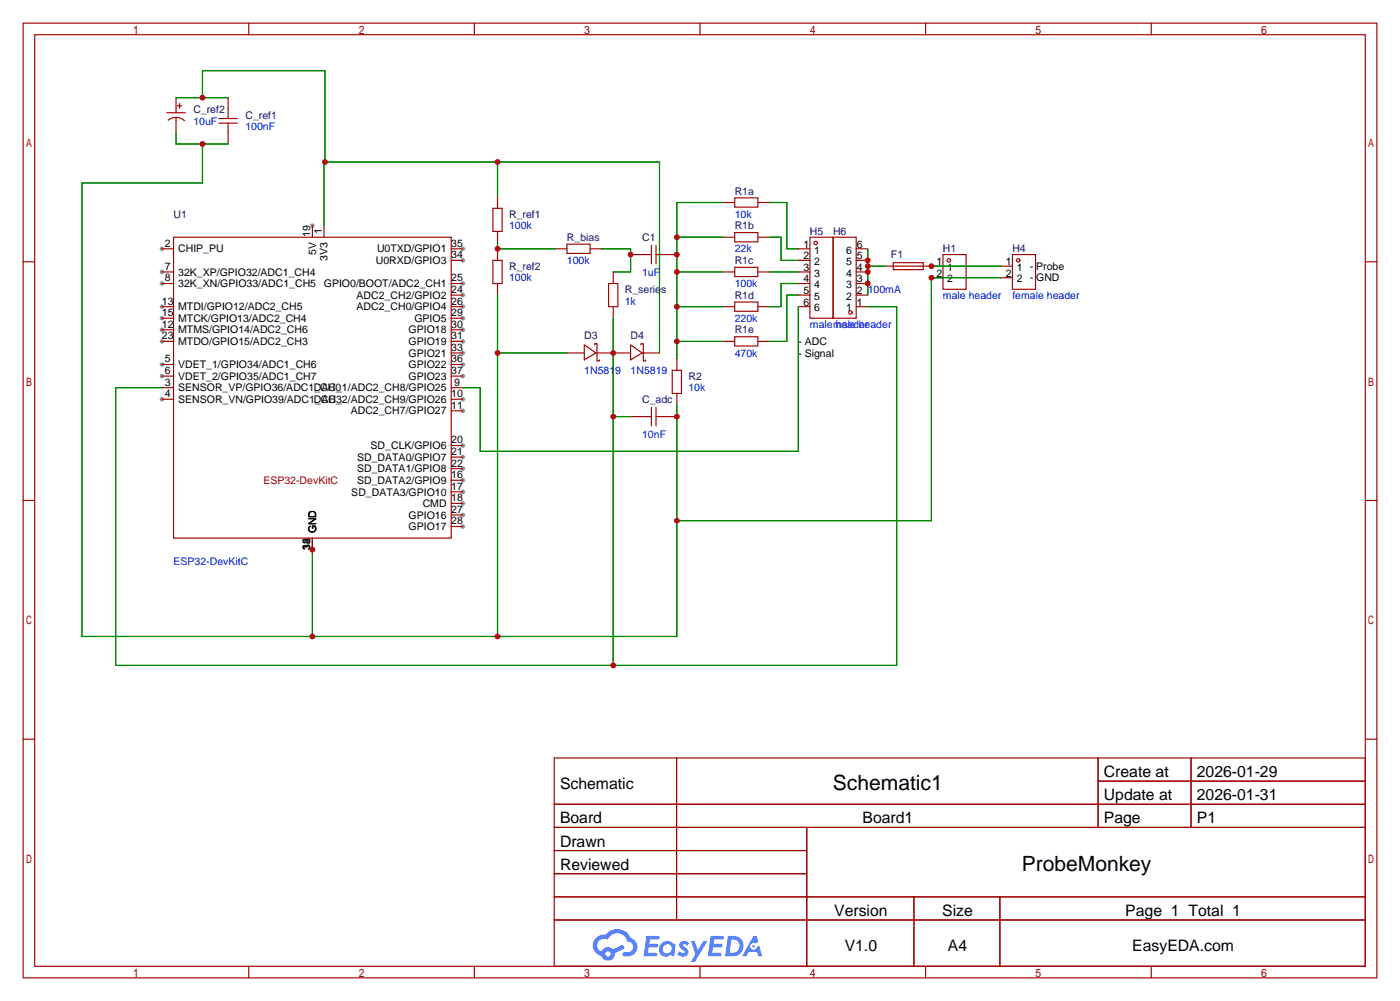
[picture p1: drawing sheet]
<svg xmlns="http://www.w3.org/2000/svg" width="307mm" height="220mm" viewBox="0 0 307 220" stroke-linecap="round" stroke-linejoin="round" font-family="sans-serif">
<g fill="#999">
<circle cx="35.6" cy="54.6" r=".51"/>
<circle cx="35.6" cy="59.7" r=".51"/>
<circle cx="35.6" cy="62.2" r=".51"/>
<circle cx="35.6" cy="67.3" r=".51"/>
<circle cx="35.6" cy="69.8" r=".51"/>
<circle cx="35.6" cy="72.4" r=".51"/>
<circle cx="35.6" cy="74.9" r=".51"/>
<circle cx="35.6" cy="80" r=".51"/>
<circle cx="35.6" cy="82.5" r=".51"/>
<circle cx="35.6" cy="87.6" r=".51"/>
<circle cx="101.6" cy="54.6" r=".51"/>
<circle cx="101.6" cy="57.1" r=".51"/>
<circle cx="101.6" cy="62.2" r=".51"/>
<circle cx="101.6" cy="64.8" r=".51"/>
<circle cx="101.6" cy="67.3" r=".51"/>
<circle cx="101.6" cy="69.8" r=".51"/>
<circle cx="101.6" cy="72.4" r=".51"/>
<circle cx="101.6" cy="74.9" r=".51"/>
<circle cx="101.6" cy="77.5" r=".51"/>
<circle cx="101.6" cy="80" r=".51"/>
<circle cx="101.6" cy="82.5" r=".51"/>
<circle cx="101.6" cy="87.6" r=".51"/>
<circle cx="101.6" cy="90.2" r=".51"/>
<circle cx="101.6" cy="97.8" r=".51"/>
<circle cx="101.6" cy="100.3" r=".51"/>
<circle cx="101.6" cy="102.9" r=".51"/>
<circle cx="101.6" cy="105.4" r=".51"/>
<circle cx="101.6" cy="107.9" r=".51"/>
<circle cx="101.6" cy="110.5" r=".51"/>
<circle cx="101.6" cy="113" r=".51"/>
<circle cx="101.6" cy="115.6" r=".51"/>
<circle cx="68.6" cy="49.5" r=".51"/>
</g>
<g fill="none" stroke="#a10000" stroke-width=".25">
<path d="M5.1 5.1h297.2v209.5h-297.2zM7.6 7.6h292.1v204.5h-292.1zM54.6 5.1v2.5M104.1 5.1v2.5M153.7 5.1v2.5M203.2 5.1v2.5M252.7 5.1v2.5M5.1 57.5h2.5M299.7 57.5h2.6M5.1 109.9h2.5M299.7 109.9h2.6M5.1 162.2h2.5"/>
<path d="M121.7 166.4h178v45.7h-178zM121.7 176.5h178M148.5 166.4v35.5M241.1 166.4v15.2M241.1 171.4h58.6M261.5 166.4v15.2M299.7 162.2h2.6M121.7 181.6h178M121.7 186.7h55.4M121.7 196.8h178M121.7 191.8h55.4M177.1 181.6v30.5"/>
<path d="M200.6 196.8v15.3M219.5 196.8v15.3M54.6 212.1v2.5M104.1 212.1v2.5M121.7 201.9h178M153.7 212.1v2.5M203.2 212.1v2.5M252.7 212.1v2.5"/>
</g>
<g fill="#5487ff">
<path d="M149.4 206.8a1.3 1.3 0 0 1 1.8 .3l-.4 .6a.54 .54 0 0 0-.9-.3l.2 .3a1.28 1.28 0 0 1 .7 2 1.53 1.53 0 0 1-2.1-.3l.5-.6 .8 .4a.31 .31 0 0 0 .3-.2 .31 .31 0 0 0-.3-.4 1.12 1.12 0 0 1-.6-1.8z"/>
<path d="M151.7 206.6h.8l.7 2 1.2-2h.9l-2.7 4.5h-.9l1-1.6z"/>
<path d="M141.9 205.4h2.3a.46 .46 0 0 1 .5 .1 .46 .46 0 0 1 .1 .5l-.4 .2h-1.7l-.2 .9h1.7a.4 .4 0 0 1 .3 .5 .4 .4 0 0 1-.4 .3h-1.7l-.1 1.2h1.3a.46 .46 0 0 1 .5 .1 .46 .46 0 0 1 .1 .5l-.3 .2h-2.6z"/>
<path d="M156 205.4h2.3a.47 .47 0 0 1 .5 .1 .47 .47 0 0 1 .1 .5l-.4 .2h-1.7l-.1 .9h1.6a.4 .4 0 0 1 .3 .5 .4 .4 0 0 1-.4 .3h-1.7l-.1 1.2h1.3a.46 .46 0 0 1 .5 .1 .46 .46 0 0 1 .2 .5l-.4 .2h-2.6z"/>
<path d="M165.4 205.4h.7l.4 1.4-.6 .3a.75 .75 0 0 0-1.2 .3 .75 .75 0 0 0 .5 1.1 .75 .75 0 0 0 1-.7l.5-.3 .6 2.4h-.8l-.3-1h-1.8l-.6 1h-.9z"/>
<path d="M159.8 205.4l-.6 4.5h1.4a2.27 2.27 0 0 0 2.6-2.3 2.27 2.27 0 0 0-2.7-2.2zM160.6 206.2a1.5 1.5 0 0 1 1.8 1.5 1.5 1.5 0 0 1-2 1.4h-.2z"/>
<path d="M145.2 207.1a1.6 1.6 0 0 0-.3 2.2 1.6 1.6 0 0 0 2.3 .2l.8 .4 .3-2.5-.2-.2-.4-.1a1.58 1.58 0 0 0-2.5 0zM145.8 207.6a.98 .98 0 0 1 1.6 .4 .98 .98 0 0 1-1 1.3 .94 .94 0 0 1-.9-.7 .94 .94 0 0 1 .3-1z"/>
<path d="M130.9 205.8a2.37 2.37 0 0 0 1.1 4 1.54 1.54 0 0 0 1.8 1 1.54 1.54 0 0 0 1.2-1.6l2.2-1.1-.5-.7-2.1 1a1.57 1.57 0 0 0-2.6 .5 1.5 1.5 0 0 1-.7-2.1 1.5 1.5 0 0 1 2.2-.5 2.23 2.23 0 0 1 2.2-1.5 2.23 2.23 0 0 1 2 1.9 1.16 1.16 0 0 1 1.3 1.1 1.16 1.16 0 0 1-1.1 1.2h-.7a.47 .47 0 0 0-.6 .4 .47 .47 0 0 0 .5 .5 2.17 2.17 0 0 0 2.5-.9 2.17 2.17 0 0 0-.4-2.7l-.8-.4a3.2 3.2 0 0 0-5.4-.8l-1.1 .1zM132.9 209.4a.6 .6 0 0 1 1.2 0 .6 .6 0 0 1-1.2 0z"/>
<circle cx="165.4" cy="207.7" r=".28"/>
</g>
<g fill="none" stroke="#a10000" stroke-width=".25">
<path d="M36.6 24.7h4.1M36.9 26.4a2.74 2.74 0 0 1 3.6 .1M38.6 21.4v3.3M38.6 25.8v3.3M38.9 23.2h1M39.4 22.7v1M48 27h4.1M48 26h4.1M50.1 21.4v4.6M50.1 27v4.6M35.6 54.6h2.5M35.6 59.7h2.5"/>
<path d="M38.1 52.1h61v66h-61zM68.6 49.5v2.6M71.1 49.5v2.6M99.1 54.6h2.5M99.1 57.1h2.5M108.2 45.7h2v5.1h-2zM108.2 57.1h2v5.1h-2zM109.2 43.2v2.5M109.2 50.8v2.5M109.2 54.6v2.5M121.9 54.6h2.6M124.5 53.6h5v2h-5z"/>
<path d="M129.5 54.6h2.6M134.6 59.7v2.5M138.4 55.9h4.6M143 53.8v4.1M144 55.9h4.6M144 53.8v4.1M158.7 59.7h2.6M158.7 44.4h2.6M158.7 52.1h2.6M161.3 43.4h5.1v2.1h-5.1zM161.3 51.1h5.1v2h-5.1zM161.3 58.7h5.1v2h-5.1z"/>
<path d="M166.4 59.7h2.5M166.4 44.4h2.5M166.4 52.1h2.5M175.3 54.6h2.5M175.3 59.7h2.5M175.3 57.1h2.5M177.8 52.1h5.1v17.7h-5.1zM182.9 52.1h5.1v17.7h-5.1zM188 54.6h2.5M188 59.7h2.5M188 57.1h2.5M194.3 58.4h12.7"/>
<path d="M196.1 57.7h6.6v1.5h-6.6zM207 55.9h5.1v7.6h-5.1zM219.7 58.4h2.5M222.2 55.9h5.1v7.6h-5.1zM35.6 62.2h2.5M35.6 67.3h2.5M35.6 69.8h2.5M35.6 72.4h2.5M35.6 74.9h2.5M99.1 62.2h2.5M99.1 67.3h2.5M99.1 69.8h2.5"/>
<path d="M99.1 72.4h2.5M99.1 74.9h2.5M99.1 64.8h2.5M99.1 77.5h2.5M109.2 62.2v2.6M124.5 77.5h3.8M128.3 75.7l2.5 1.8-2.5 1.5zM130.6 75.7v-.3h.5v3.8h.5v-.2M130.8 77.5h7.6M133.6 62.2h2v5.1h-2zM134.6 67.3v2.5M138.4 75.7l2.6 1.8-2.6 1.5z"/>
<path d="M140.7 75.7v-.3h.5v3.8h.5v-.2M141 77.5h3.8M148.6 78.7v2.6M158.7 67.3h2.6M158.7 74.9h2.6M161.3 66.3h5.1v2h-5.1zM161.3 73.9h5.1v2h-5.1zM166.4 67.3h2.5M166.4 74.9h2.5M175.3 62.2h2.5M175.3 67.3h2.5M175.3 64.8h2.5"/>
<path d="M188 62.2h2.5M188 67.3h2.5M188 64.8h2.5M204.5 61h2.5M219.7 61h2.5M35.6 80h2.5M35.6 82.5h2.5M35.6 85.1h2.5M35.6 87.6h2.5M99.1 80h2.5M99.1 82.5h2.5M99.1 85.1h2.5"/>
<path d="M99.1 87.6h2.5M99.1 90.2h2.5M99.1 97.8h2.5M138.4 91.4h4.6M143 89.4v4.1M144 89.4v4.1M144 91.4h4.6M147.6 81.3h2v5.1h-2zM148.6 86.4v2.5M68.6 118.1v2.5M99.1 100.3h2.5M99.1 102.9h2.5"/>
<path d="M99.1 105.4h2.5M99.1 107.9h2.5M99.1 110.5h2.5M99.1 113h2.5M99.1 115.6h2.5"/>
<circle cx="179.1" cy="53.3" r=".38"/>
<circle cx="208.3" cy="57.1" r=".38"/>
<circle cx="223.5" cy="57.1" r=".38"/>
<circle cx="186.7" cy="68.6" r=".38"/>
</g>
<g fill="none" stroke="#008700" stroke-width=".25">
<path d="M38.6 29.1v2.5h11.5M38.6 21.4h11.5M44.4 31.6v8.6h-26.4v99.5h130.6v-50.8M44.4 21.4v-5.9h26.9v20.1M109.2 35.6v7.6M71.1 49.5v-13.9h73.7v41.9M109.2 53.3v1.3h12.7M132.1 54.6h6.3v5.1h-3.8M148.6 59.7h10.1M148.6 52.1h10.1M158.7 44.4h-10.1v34.3M168.9 44.4h3.8v10.2h2.6"/>
<path d="M168.9 59.7h6.4M168.9 52.1h2.5v5h3.9M190.5 58.4h3.8M190.5 54.6v10.2M204.5 58.4h15.2M109.2 64.8v74.9M109.2 77.5h15.3M134.6 69.8v76.2M148.6 67.3h10.1M148.6 74.9h10.1M175.3 64.8h-2.6v10.1h-3.8M175.3 62.2h-3.9v5.1h-2.5"/>
<path d="M175.3 67.3v31.8h-69.9v-14h-3.8M190.5 67.3h6.3v78.7h-171.4v-60.9h10.2M219.7 61h-15.2v53.3h-55.9M134.6 91.4h3.8M68.6 120.6v19.1"/>
</g>
<g fill="#c00">
<circle cx="148.6" cy="67.3" r=".63"/>
<circle cx="148.6" cy="59.7" r=".63"/>
<circle cx="148.6" cy="55.9" r=".63"/>
<circle cx="148.6" cy="52.1" r=".63"/>
<circle cx="148.6" cy="74.9" r=".63"/>
<circle cx="138.4" cy="55.9" r=".63"/>
<circle cx="204.5" cy="58.4" r=".63"/>
<circle cx="190.5" cy="59.7" r=".63"/>
<circle cx="190.5" cy="58.4" r=".63"/>
<circle cx="190.5" cy="62.2" r=".63"/>
<circle cx="190.5" cy="57.1" r=".63"/>
<circle cx="134.6" cy="146" r=".63"/>
<circle cx="134.6" cy="91.4" r=".63"/>
<circle cx="134.6" cy="77.5" r=".63"/>
<circle cx="109.2" cy="54.6" r=".63"/>
<circle cx="44.5" cy="31.6" r=".63"/>
<circle cx="68.6" cy="139.7" r=".63"/>
<circle cx="68.6" cy="120.6" r=".63"/>
<circle cx="109.2" cy="139.7" r=".63"/>
<circle cx="109.2" cy="77.5" r=".63"/>
<circle cx="148.6" cy="114.3" r=".63"/>
<circle cx="148.6" cy="91.4" r=".63"/>
<circle cx="204.5" cy="61" r=".63"/>
<circle cx="109.2" cy="35.6" r=".63"/>
<circle cx="71.3" cy="35.6" r=".64"/>
<circle cx="44.5" cy="21.4" r=".63"/>
</g>
<g font-size="4.6">
<text x="182.9" y="173.5">Schematic1</text>
<text x="224.3" y="191.3">ProbeMonkey</text>
</g>
<g font-size="3.5">
<text x="122.9" y="173.1">Schematic</text>
<text x="242.3" y="170.6">Create at</text>
<text x="262.7" y="170.6">2026-01-29</text>
<text x="242.3" y="175.7">Update at</text>
<text x="262.7" y="175.7">2026-01-31</text>
<text x="122.9" y="180.7">Board</text>
<text x="122.9" y="185.8">Drawn</text>
<text x="189.3" y="180.7">Board1</text>
<text x="242.3" y="180.7">Page</text>
<text x="262.7" y="180.7">P1</text>
<text x="122.9" y="190.9">Reviewed</text>
<text x="183.1" y="201.1">Version</text>
<text x="206.8" y="201.1">Size</text>
<text x="247" y="201.1">Page 1 Total 1</text>
<text x="185.4" y="208.7">V1.0</text>
<text x="208.1" y="208.7">A4</text>
<text x="248.6" y="208.7">EasyEDA.com</text>
</g>
<g font-size="2.3" fill="#000080">
<text x="42.5" y="24.8">C_ref2</text>
<text x="53.9" y="26.1">C_ref1</text>
<text x="38.1" y="47.8">U1</text>
<text x="111.8" y="47.8">R_ref1</text>
<text x="161.3" y="42.7">R1a</text>
<text x="124.5" y="52.9">R_bias</text>
<text x="141" y="52.9">C1</text>
<text x="161.3" y="50.3">R1b</text>
<text x="177.8" y="51.6">H5</text>
<text x="182.9" y="51.6">H6</text>
<text x="111.8" y="59.2">R_ref2</text>
<text x="161.3" y="58">R1c</text>
<text x="195.6" y="56.7">F1</text>
<text x="207" y="55.4">H1</text>
<text x="222.2" y="55.4">H4</text>
<text x="137.2" y="64.3">R_series</text>
<text x="161.3" y="65.6">R1d</text>
<text x="128.3" y="74.5">D3</text>
<text x="138.4" y="74.5">D4</text>
<text x="161.3" y="73.2">R1e</text>
<text x="151.1" y="83.4">R2</text>
<text x="141" y="88.4">C_adc</text>
</g>
<g font-size="2.3" fill="#00f">
<text x="42.5" y="27.3">10uF</text>
<text x="53.9" y="28.6">100nF</text>
<text x="161.3" y="47.8">10k</text>
<text x="111.8" y="50.3">100k</text>
<text x="124.5" y="58">100k</text>
<text x="161.3" y="55.4">22k</text>
<text x="111.8" y="61.8">100k</text>
<text x="141" y="60.5">1uF</text>
<text x="161.3" y="63">100k</text>
<text x="190.5" y="64.3">100mA</text>
<text x="207" y="65.6">male header</text>
<text x="222.2" y="65.6">female header</text>
<text x="137.2" y="66.8">1k</text>
<text x="161.3" y="70.7">220k</text>
<text x="177.8" y="71.9">male header</text>
<text x="182.9" y="71.9">male header</text>
<text x="128.3" y="82.1">1N5819</text>
<text x="138.4" y="82.1">1N5819</text>
<text x="161.3" y="78.3">470k</text>
<text x="151.1" y="85.9">10k</text>
<text x="141" y="96.1">10nF</text>
<text x="38.1" y="124">ESP32-DevKitC</text>
</g>
<g font-size="2.3">
<text x="68.1" y="52.1" transform="rotate(-90 68.1 52.1)">19</text>
<text x="70.7" y="51.4" transform="rotate(-90 70.7 51.4)">1</text>
<text x="36.2" y="54.1">2</text>
<text x="36.2" y="59.2">7</text>
<text x="39.1" y="55.4">CHIP_PU</text>
<text x="69.4" y="55.9" transform="rotate(-90 69.4 55.9)">5V</text>
<text x="71.9" y="57.2" transform="rotate(-90 71.9 57.2)">3V3</text>
<text x="82.5" y="58">U0RXD/GPIO3</text>
<text x="82.8" y="55.4">U0TXD/GPIO1</text>
<text x="99" y="54.1">35</text>
<text x="99" y="56.7">34</text>
<text x="176.4" y="54.4">1</text>
<text x="176.4" y="56.9">2</text>
<text x="176.4" y="59.5">3</text>
<text x="178.7" y="55.7">1</text>
<text x="178.7" y="58.2">2</text>
<text x="185.7" y="58.2">5</text>
<text x="185.7" y="55.7">6</text>
<text x="188.1" y="59.5">4</text>
<text x="188.1" y="56.9">5</text>
<text x="188.1" y="54.4">6</text>
<text x="205.6" y="58.2">1</text>
<text x="207.9" y="59.5">1</text>
<text x="220.8" y="58.2">1</text>
<text x="223.2" y="59.5">1 - Probe</text>
<text x="36.2" y="61.8">8</text>
<text x="39.1" y="60.5">32K_XP/GPIO32/ADC1_CH4</text>
<text x="39.1" y="63">32K_XN/GPIO33/ADC1_CH5</text>
<text x="71.1" y="63">GPIO0/BOOT/ADC2_CH1</text>
<text x="78.3" y="65.6">ADC2_CH2/GPIO2</text>
<text x="99" y="61.8">25</text>
<text x="99" y="64.3">24</text>
<text x="176.4" y="62">4</text>
<text x="176.4" y="64.5">5</text>
<text x="178.7" y="60.7">3</text>
<text x="178.7" y="63.3">4</text>
<text x="178.7" y="65.8">5</text>
<text x="185.7" y="65.8">2</text>
<text x="185.7" y="63.3">3</text>
<text x="185.7" y="60.7">4</text>
<text x="188.1" y="64.5">2</text>
<text x="188.1" y="62">3</text>
<text x="205.6" y="60.7">2</text>
<text x="207.9" y="62">2</text>
<text x="220.8" y="60.7">2</text>
<text x="223.2" y="62">2 - GND</text>
<text x="35.5" y="66.8">13</text>
<text x="35.5" y="69.4">15</text>
<text x="35.5" y="71.9">12</text>
<text x="39.1" y="68.1">MTDI/GPIO12/ADC2_CH5</text>
<text x="39.1" y="70.7">MTCK/GPIO13/ADC2_CH4</text>
<text x="78.3" y="68.1">ADC2_CH0/GPIO4</text>
<text x="91" y="70.7">GPIO5</text>
<text x="99" y="66.8">26</text>
<text x="99" y="69.4">29</text>
<text x="99" y="71.9">30</text>
<text x="176.4" y="67.1">6</text>
<text x="178.7" y="68.4">6</text>
<text x="185.7" y="68.4">1</text>
<text x="188.1" y="67.1">1</text>
<text x="35.5" y="74.5">23</text>
<text x="39.1" y="73.2">MTMS/GPIO14/ADC2_CH6</text>
<text x="39.1" y="75.7">MTDO/GPIO15/ADC2_CH3</text>
<text x="89.7" y="73.2">GPIO18</text>
<text x="89.7" y="75.7">GPIO19</text>
<text x="99" y="74.5">31</text>
<text x="99" y="77">33</text>
<text x="175.3" y="75.7">- ADC</text>
<text x="36.2" y="79.5">5</text>
<text x="36.2" y="82.1">6</text>
<text x="39.1" y="80.8">VDET_1/GPIO34/ADC1_CH6</text>
<text x="39.1" y="83.4">VDET_2/GPIO35/ADC1_CH7</text>
<text x="89.7" y="78.3">GPIO21</text>
<text x="89.7" y="80.8">GPIO22</text>
<text x="89.7" y="83.4">GPIO23</text>
<text x="99" y="79.5">36</text>
<text x="99" y="82.1">37</text>
<text x="175.3" y="78.3">- Signal</text>
<text x="36.2" y="84.6">3</text>
<text x="36.2" y="87.2">4</text>
<text x="39.1" y="85.9">SENSOR_VP/GPIO36/ADC1_CH0</text>
<text x="39.1" y="88.4">SENSOR_VN/GPIO39/ADC1_CH3</text>
<text x="68.9" y="85.9">DAC_1/ADC2_CH8/GPIO25</text>
<text x="68.9" y="88.4">DAC_2/ADC2_CH9/GPIO26</text>
<text x="99" y="87.2">10</text>
<text x="99" y="89.7">11</text>
<text x="99.7" y="84.6">9</text>
<text x="77" y="91">ADC2_CH7/GPIO27</text>
<text x="78.4" y="101.1">SD_DATA0/GPIO7</text>
<text x="81.4" y="98.6">SD_CLK/GPIO6</text>
<text x="99" y="97.3">20</text>
<text x="99" y="99.9">21</text>
<text x="78.4" y="103.7">SD_DATA1/GPIO8</text>
<text x="78.4" y="106.2">SD_DATA2/GPIO9</text>
<text x="99" y="102.4">22</text>
<text x="99" y="104.9">16</text>
<text x="99" y="107.5">17</text>
<text x="77.1" y="108.8">SD_DATA3/GPIO10</text>
<text x="89.7" y="113.8">GPIO16</text>
<text x="92.8" y="111.3">CMD</text>
<text x="99" y="110">18</text>
<text x="99" y="112.6">27</text>
<text x="68.1" y="119.4" transform="rotate(-90 68.1 119.4)">8</text>
<text x="69.4" y="117.1" transform="rotate(-90 69.4 117.1)">GND</text>
<text x="89.7" y="116.4">GPIO17</text>
<text x="99" y="115.1">28</text>
<text x="68.1" y="120.7" transform="rotate(-90 68.1 120.7)">32</text>
<text x="68.1" y="120.7" transform="rotate(-90 68.1 120.7)">14</text>
</g>
<text font-size="2.3" fill="#a00000" x="57.8" y="106.2">ESP32-DevKitC</text>
</svg>
